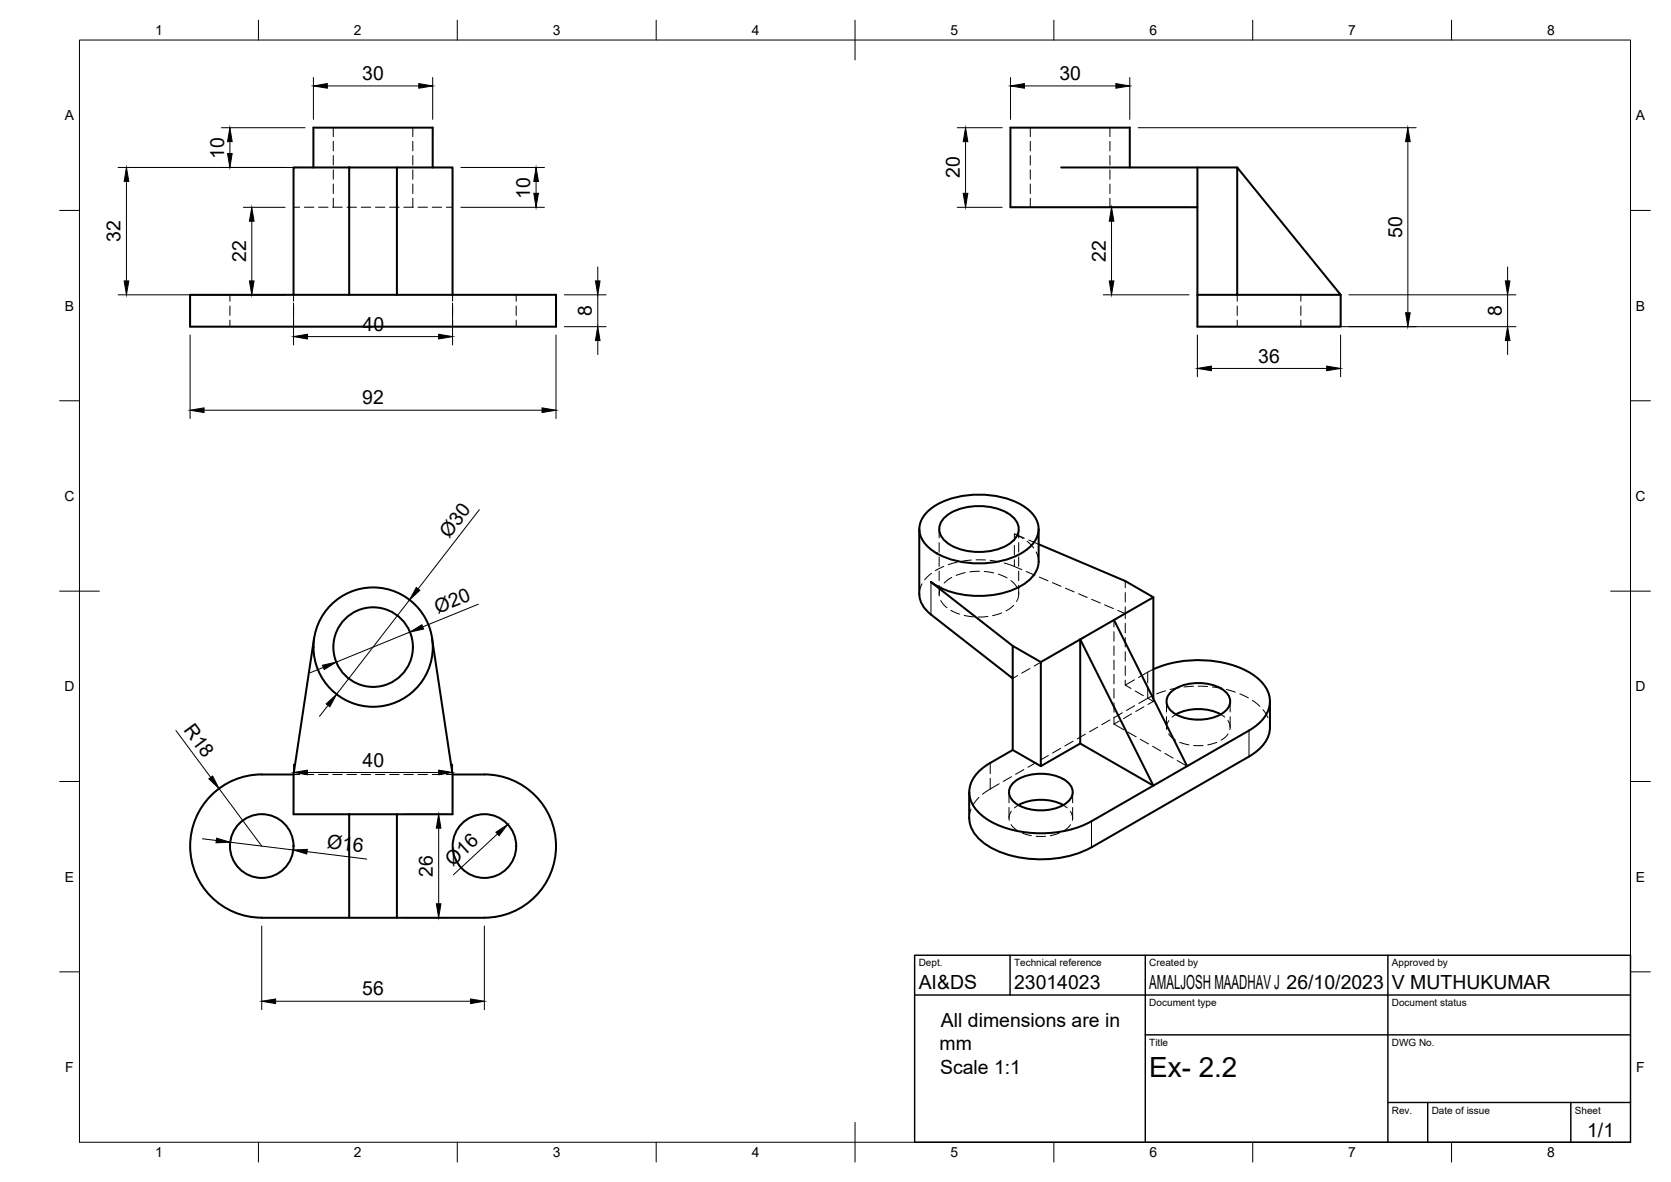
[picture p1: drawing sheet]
<svg xmlns="http://www.w3.org/2000/svg" width="420mm" height="297mm" viewBox="0 0 420 297" stroke-linecap="round" stroke-linejoin="round" font-family="sans-serif">
<!-- layer: Visible -->
<g fill="none" stroke="#000" stroke-width=".51">
<path d="M78.8 42.1v-10h30v10M87.8 42.1h12v32h-12zM87.8 42.1h-14v32M99.8 42.1h14v32M266.8 42.1h44.3M284.1 42.1v-10h-30v20h47v-10M301.1 52.1v30h36v-8M87.8 74.1h-40v8h92v-8h-40M301.1 74.1h36l-26-32v32M231.1 133l.1 16.3a6.7 6.7 0 0 0 2.9 5.1l20.5 16.1v-8.2M233.4 128.4a20.2 20.2 0 0 1 15.1-4 17.2 17.2 0 0 1 11.2 4.8 5.6 5.6 0 0 1-.8 8.3 20.2 20.2 0 0 1-15 4 17.2 17.2 0 0 1-11.3-4.9 5.6 5.6 0 0 1 .8-8.2zM237.3 130.2a14 14 0 0 1 12.6-2.6 8.4 8.4 0 0 1 6 4.1 4 4 0 0 1-1.7 4.7 15 15 0 0 1-16.1 0 3.9 3.9 0 0 1-.8-6.2z"/>
<path d="M261.2 133v8.1a7.8 7.8 0 0 1-4.9 6.4 23.4 23.4 0 0 1-21.3-.6l-.9-.7 20.5 16.1 7.1 4.1M261.2 136.8l21.7 9.2 7.1 4.1M280.1 155.8l9.9-5.7v25.5M79 160.4l-5.2 34.2v10h14M108.6 160.4l5.2 34.2v10h-14M254.6 170.5v18M271.6 160.7l8.5-4.9 18.4 36.7-8.5 4.9zM271.6 160.7v26.1l18.4 10.6-15.6 9a28.3 28.3 0 0 1-25.4 0 9.5 9.5 0 0 1-5.3-6.8 7.8 7.8 0 0 1 4-7l6.9-4.1 7.1 4 9.9-5.7M271.6 160.7l-9.9 5.7v26.1M290 168.2a28.2 28.2 0 0 1 24.7 1.1 8.6 8.6 0 0 1 4.6 7.2 8.9 8.9 0 0 1-5.3 7.1M294.2 174.2a11.3 11.3 0 0 1 10.9-2 5.2 5.2 0 0 1 4.2 4.1 4.5 4.5 0 0 1-3.2 3.7 12.4 12.4 0 0 1-11.3-1.1 3.1 3.1 0 0 1-.6-4.7zM295.7 179.5a12.6 12.6 0 0 1 11.3 0"/>
<path d="M319.3 176.3v6.5a9 9 0 0 1-5.3 7.3M73.8 194.6h-8a18 18 0 0 0-18 18 18 18 0 0 0 18 18h22M113.8 194.6h8a18 18 0 0 1 18 18 18 18 0 0 1-18 18h-22M243.7 199.1v6.5a8.6 8.6 0 0 0 4.5 6.8 27.9 27.9 0 0 0 26.2 .5M254.5 197a11.3 11.3 0 0 1 11-2 5.2 5.2 0 0 1 4.2 4 4.5 4.5 0 0 1-3.2 3.7 12.4 12.4 0 0 1-11.3-1 3.1 3.1 0 0 1-.7-4.7zM314 183.6l-15.5 8.9M314 190.1l-39.6 22.8M87.8 204.6h12v26h-12zM256.1 202.3a12.6 12.6 0 0 1 11.3 0"/>
<circle cx="93.8" cy="162.6" r="10"/>
<circle cx="93.8" cy="162.6" r="15"/>
<circle cx="65.8" cy="212.6" r="8"/>
<circle cx="121.8" cy="212.6" r="8"/>
</g>
<!-- layer: Hidden -->
<g fill="none" stroke="#000" stroke-width=".25">
<path d="M83.8 32.1v2.2M83.8 35.5v2.4M83.8 39.1v2.4M103.8 32.1v2.2M103.8 35.5v2.4M103.8 39.1v2.4M259.1 32.1v2.2M259.1 35.5v2.4M259.1 39.1v2.4M279.1 32.1v2.2M279.1 35.5v2.4M279.1 39.1v2.4"/>
<path d="M73.8 52.1h1.6M76.5 52.1h2.4M80.1 52.1h2.4M83.7 52.1h2.4M83.8 42.7v2.3M83.8 46.3v2.3M83.8 49.8v2.3M87.2 52.1h2.4M90.8 52.1h2.4M94.4 52.1h2.4M98 52.1h2.4M101.5 52.1h2.4"/>
<path d="M103.8 42.7v2.3M103.8 46.3v2.3M103.8 49.8v2.3M105.1 52.1h2.4M108.7 52.1h2.4M112.2 52.1h1.6M259.1 42.7v2.3M259.1 46.3v2.3M259.1 49.8v2.3M279.1 42.7v2.3M279.1 46.3v2.3M279.1 49.8v2.3"/>
<path d="M57.8 74.1v1.6M57.8 76.9v2.4M73.8 74.1v1.6M73.8 76.9v2.4M113.8 74.1v1.6M113.8 76.9v2.4M129.8 74.1v1.6M129.8 76.9v2.4M311.1 74.1v1.6M311.1 76.9v2.4M327.1 74.1v1.6M327.1 76.9v2.4"/>
<path d="M57.8 80.5v1.6M73.8 80.5v1.6M113.8 80.5v1.6M129.8 80.5v1.6M311.1 80.5v1.6M327.1 80.5v1.6M236.1 133v2.2M236.1 136.4v2.4M236.1 139.9v2.4M256.1 133v2.2M256.1 136.4v2.4M256.1 139.9v2.4"/>
<path d="M257.6 135.2l-2.5-1 2.2 1.1M258.3 136l1.6 1.7M258.7 135.7l2.5 1.1M260.5 138.7l.5 1.2 .2 1.2M231.8 146.7l-.5 1.3-.2 1.3M234.2 144.1l-1.7 1.6M236.1 143.5v2.4M236.1 147.1v2.2M236.5 150.9l.5 .8 1.1 1M236.7 147.5l-.5 1.1v1.2M237.3 142.3l-2.1 1.1M239.1 153.4l2.2 .9"/>
<path d="M239.3 145.1l-1.9 1.4M240.7 141.3l-2.3 .6M242.4 154.7l2.4 .3M242.7 143.9l-2.3 .7M244.2 140.7l-2.3 .3M245.4 140.7h2.4M246.3 143.6l-2.4 .1M247.5 143.6l2.4 .4M248.4 154.9l-2.4 .2M249 140.8l2.4 .4M251 144.3l2.2 .9M251.9 154l-2.3 .7"/>
<path d="M252.5 141.5l4.4 1.7M254.2 145.9l.9 .8 .7 1M254.9 152.1l-1.9 1.4M256.1 148.9l-.1 1.4-.4 .9M256.1 143.5v2.4M256.1 147.1v2.2M258 143.6l2.2 1M261.3 145l2.2 1M264.6 146.4l2.2 .9M267.9 147.8l2.2 .9M271.2 149.2l2.2 .9M274.4 159.1l-2 1.2"/>
<path d="M274.5 150.6l2.2 .9M277.6 157.3l-2.1 1.2M277.7 152l2.3 .9M280.1 155.8v1.8M280.1 158.8v2.3M280.6 155.5l-2 1.2M281.1 153.4l1.8 .8-1.2 .7M282.9 146v1.7M282.9 148.9v2.4M282.9 152.5v3M282.9 156.6v2.4M255.9 169.8l-1.3 .7"/>
<path d="M259 168l-2.1 1.2M262.1 166.2l-2.1 1.2M265.2 164.4l-2.1 1.2M268.3 162.6l-2.1 1.2M271.4 160.9l-2.1 1.1M280.1 162.3v2.4M280.1 165.9v2.4M280.1 169.5v2.4M280.1 173v2.4M280.1 176.6v2.4M282.2 179.1l-2.1 1.2M282.9 160.2v2.4"/>
<path d="M282.9 163.8v2.4M282.9 167.4v2.3M282.9 170.9v1.3M284.5 179.4l-2 1.2M285.2 170.8l-2.3 1.4 1.5 .8M285.3 177.4l-2.1 1.1M285.4 173.6l2.1 1.2M287.6 177.6l-2 1.2M288.5 175.4l1.5 .9-1.4 .7M289.7 174.9l-3.4 1.9M290 168.2l-3.7 2.1M290 175.6v.7"/>
<path d="M293.1 173.6l-2.3 .8M293.3 176.3v2.6M295.7 179.5l-1 .7M296.5 172.8l-2.3 .5M300.1 172.5l-2.4 .1M301.3 172.4l2.4 .1M304.8 172.6l2.4 .4M307 179.5l1 .7M308.4 173.3l2.2 .6M309.3 176.3v2.6M311.7 174.4l2.2 1M314.9 176l1.9 1.5"/>
<path d="M317.6 178.4l1.2 2M73.8 194.6h1.6M76.5 194.6h2.4M80.1 194.6h2.4M83.7 194.6h2.4M87.2 194.6h2.4M90.8 194.6h2.4M94.4 194.6h2.4M98 194.6h2.4M101.5 194.6h2.4M105.1 194.6h2.4M108.7 194.6h2.4"/>
<path d="M112.2 194.6h1.6M251.2 197l-4.2 2.6M253.7 199.1v2.6M254.3 195.2l-2 1.2M257.4 193.4l-2 1.2M260.5 191.6l-2 1.2M263.6 189.9l-2 1.1M266.7 188.1l-2.1 1.1M269.7 199.1v2.6M269.8 186.3l-2.1 1.2M272.9 184.5l-2.1 1.2M276 182.7l-2.1 1.2"/>
<path d="M279.1 180.9l-2.1 1.2M280.1 182l2.5 1.4M280.1 180.2v1.8M281.4 181.2l-1.3 .8M283.6 184l2.1 1.2M286.7 185.8l2.1 1.2M289.8 187.5l2.1 1.2M292.9 189.3l2.1 1.2M293.3 180.1v2.7M293.8 184.4l.7 .8 1.1 .8M293.9 181.1l-.5 .9v1.3M296 191.1l2.5 1.4"/>
<path d="M296.7 186.5l2.2 .7M300.1 187.4h2.4M306 186.5l-2.3 .7M308.8 181.1l.4 .9v1.4M308.8 184.4l-.6 .8-1.2 .8M309.3 180.1v2.7M319.2 181.5l.1 1.3M244.2 203.3l-.5 2.3M246.1 200.4l-1.4 1.9M253.7 202.9v2.7M254.2 207.2l.7 .8 1.1 .8M254.3 203.9l-.6 1.4 .1 .8"/>
<path d="M256.1 202.3l-1 .7M257 209.3l2.3 .7M260.5 210.1h2.4M266.4 209.3l-2.3 .7M267.3 202.3l1 .7M269.1 203.9l.6 1.4-.1 .8M269.2 207.2l-.7 .8-1.1 .8M269.7 202.9v2.7"/>
</g>
<!-- layer: Visible Narrow -->
<path d="M234.1 146.3v8.1M314 183.6v6.5M274.4 206.4v6.5" fill="none" stroke="#000" stroke-width=".25"/>
<!-- layer: Hidden Narrow -->
<path d="M255.1 134.2v1.7M255.1 137.1v2.4M255.1 140.7v1.7M288.6 168.9v2.7M288.6 172.8v2.7M249 191.7v2.7M249 195.6v2.7" fill="none" stroke="#000" stroke-width=".25"/>
<!-- layer: BORDER -->
<g fill="none" stroke="#000" stroke-width=".25">
<path d="M20 10.1h390v276.9h-390zM65 5.1v5M115 5.1v5M165 5.1v5M215 5.1v10M265 5.1v5M315 5.1v5M365 5.1v5M15 52.9h5M410 52.9h5M15 100.7h5M410 100.7h5"/>
<path d="M15 148.6h10M405 148.6h10M15 196.4h5M410 196.4h5M15 244.2h5M410 244.2h5M65 287v5M115 287v5M165 287v5M215 282.1v9.9M265 287v5M315 287v5"/>
<path d="M365 287v5"/>
</g>
<!-- layer: TITLEBLOCK -->
<path d="M230 240.1h180v46.9h-180zM230 250h180M254 240.1v9.9M288 240.1v46.9M349 240.1v46.9M288 260.1h122M349 277.1h61M359 277.1v9.9M395 277.1v9.9" fill="none" stroke="#000" stroke-width=".36"/>
<!-- layer: FD_Dimensions -->
<g fill="none" stroke="#000" stroke-width=".25">
<path d="M78.8 19.5v10.5M108.8 19.5v10.5M254.1 19.5v10.5M284.1 19.5v10.5M55.7 32.1h21M57.8 35.6v3M82.3 21.6h23M240.7 32.1h11.3M242.8 35.6v13M257.6 21.6h23M286.2 32.1h69.9M354 35.6v43"/>
<path d="M29.7 42.1h47M31.8 45.6v25M61.2 52.1h10.5M63.3 55.6v15M115.9 42.1h21M115.9 52.1h21M134.8 45.6v3M240.7 52.1h11.3M277.4 52.1h21.6M279.5 55.6v15M29.7 74.1h42M73.8 76.2v10.5"/>
<path d="M113.8 76.2v10.5M141.9 74.1h10.5M150.3 67.1v3.5M150.3 74.1v8M277.4 74.1h21.6M339.2 74.1h42M379.1 67.1v3.5M379.1 74.1v8M47.8 84.2v21M77.3 84.6h33M139.8 84.2v21M141.9 82.1h10.5"/>
<path d="M150.3 85.6v3.5M301.1 84.2v10.5M303.2 82.1h78M304.6 92.6h29M337.1 84.2v10.5M379.1 85.6v3.5M51.3 103.1h85M120.5 128.1l-15.4 19.9M103 150.8l-18.4 23.7M103.1 158.8l-18.6 7.6M120.3 151.8l-14 5.7M81.3 167.7l-3.2 1.3"/>
<path d="M82.5 177.3l-2.2 2.7M44.2 183.6l8.8 11.8M55.1 198.2l10.7 14.4M73.8 192v10.5M77.3 194.1h33M113.8 192v10.5M50.9 210.8l3.5 .4M57.9 211.7l15.8 1.9M77.2 214l15 1.9M101.9 204.6h10.5M110.3 208.1v19M125.1 209.6l-11.1 10.2"/>
<path d="M65.8 232.7v21M101.9 230.6h10.5M121.8 232.7v21M69.3 251.6h49"/>
</g>
<g fill="#000" stroke="#000" stroke-width=".25">
<path d="M57.8 32.1l.6 3.5h-1.2zM57.2 38.6h1.2l-.6 3.5zM78.8 21.6l3.5-.6v1.2zM105.3 21l3.5 .6-3.5 .6zM242.8 32.1l.6 3.5h-1.2zM254.1 21.6l3.5-.6v1.2zM280.6 21l3.5 .6-3.5 .6zM354 32.1l.6 3.5h-1.2zM31.8 42.1l.6 3.5h-1.2zM63.3 52.1l.6 3.5h-1.2zM134.8 42.1l.6 3.5h-1.2zM134.2 48.6h1.2l-.6 3.5z"/>
<path d="M242.2 48.6h1.2l-.6 3.5zM279.5 52.1l.6 3.5h-1.2zM31.2 70.6h1.2l-.6 3.5zM62.7 70.6h1.2l-.6 3.5zM149.7 70.6h1.2l-.6 3.5zM278.9 70.6h1.2l-.6 3.5zM353.4 78.6h1.2l-.6 3.5zM378.5 70.6h1.2l-.6 3.5zM73.8 84.6l3.5-.6v1.2zM110.3 84l3.5 .6-3.5 .6zM150.3 82.1l.6 3.5h-1.2zM301.1 92.6l3.5-.6v1.2z"/>
<path d="M333.6 92l3.5 .6-3.5 .6zM379.1 82.1l.6 3.5h-1.2zM47.8 103.1l3.5-.6v1.2zM136.3 102.5l3.5 .6-3.5 .6zM104.7 147.6l.9 .7-2.6 2.5zM103.1 158.8l3-1.8 .4 1.1zM81.1 167.2l3.4-.8-3 1.9zM82 176.9l2.6-2.4-1.7 3.1zM52.5 195.7l1-.7 1.6 3.2zM73.8 194.1l3.5-.6v1.2zM110.3 193.5l3.5 .6-3.5 .6zM54.5 210.6l3.4 1.1-3.6 .1z"/>
<path d="M73.7 213.6l3.6-.1-.2 1.1zM110.3 204.6l.6 3.5h-1.2zM124.7 209.1l3-1.9-2.2 2.8zM109.7 227.1h1.2l-.6 3.5zM65.8 251.6l3.5-.6v1.2zM118.3 251l3.5 .6-3.5 .6z"/>
</g>
<text font-size="7" x="289" y="270.6">Ex- 2.2</text>
<g font-size="4.9">
<text x="91.1" y="20.1">30</text>
<text x="266.4" y="20.1">30</text>
<text x="56.3" y="39.9" transform="rotate(-90 56.3 39.9)">10</text>
<text x="241.3" y="44.8" transform="rotate(-90 241.3 44.8)">20</text>
<text x="133.3" y="50" transform="rotate(-90 133.3 50)">10</text>
<text x="352.5" y="59.8" transform="rotate(-90 352.5 59.8)">50</text>
<text x="30.3" y="60.8" transform="rotate(-90 30.3 60.8)">32</text>
<text x="61.9" y="65.8" transform="rotate(-90 61.9 65.8)">22</text>
<text x="278.1" y="65.8" transform="rotate(-90 278.1 65.8)">22</text>
<text x="91.2" y="83.1">40</text>
<text x="148.8" y="79.4" transform="rotate(-90 148.8 79.4)">8</text>
<text x="377.6" y="79.4" transform="rotate(-90 377.6 79.4)">8</text>
<text x="316.4" y="91.1">36</text>
<text x="91.1" y="101.6">92</text>
<text x="112.9" y="135.4" transform="rotate(-52 112.9 135.4)">Ø30</text>
<text x="110.1" y="154.3" transform="rotate(-22 110.1 154.3)">Ø20</text>
<text x="46" y="183.5" transform="rotate(53 46 183.5)">R18</text>
<text x="91.2" y="192.7">40</text>
<text x="82.1" y="213.1" transform="rotate(7 82.1 213.1)">Ø16</text>
<text x="108.8" y="220.3" transform="rotate(-90 108.8 220.3)">26</text>
<text x="113.9" y="217.9" transform="rotate(-43 113.9 217.9)">Ø16</text>
<text x="91.1" y="250.2">56</text>
<text x="231" y="248.5">AI&amp;DS</text>
<text x="255" y="248.5">23014023</text>
<text x="289" y="248.5">AMALJOSH MAADHAV J 26/10/2023</text>
<text x="350" y="248.5">V MUTHUKUMAR</text>
<text x="236.3" y="263.9">mm</text>
<text x="236.6" y="258.1">All dimensions are in</text>
<text x="236.4" y="269.8">Scale 1:1</text>
<text x="399.1" y="285.7">1/1</text>
</g>
<g font-size="3.5">
<text x="39" y="8.8">1</text>
<text x="89" y="8.8">2</text>
<text x="139" y="8.8">3</text>
<text x="189" y="8.8">4</text>
<text x="239" y="8.8">5</text>
<text x="289" y="8.8">6</text>
<text x="339" y="8.8">7</text>
<text x="389" y="8.8">8</text>
<text x="16.3" y="30.2">A</text>
<text x="411.3" y="30.2">A</text>
<text x="16.3" y="78">B</text>
<text x="411.3" y="78">B</text>
<text x="16.2" y="125.9">C</text>
<text x="411.2" y="125.9">C</text>
<text x="16.2" y="173.7">D</text>
<text x="411.2" y="173.7">D</text>
<text x="16.3" y="221.6">E</text>
<text x="411.3" y="221.6">E</text>
<text x="16.4" y="269.4">F</text>
<text x="411.4" y="269.4">F</text>
<text x="39" y="290.8">1</text>
<text x="89" y="290.8">2</text>
<text x="139" y="290.8">3</text>
<text x="189" y="290.8">4</text>
<text x="239" y="290.8">5</text>
<text x="289" y="290.8">6</text>
<text x="339" y="290.8">7</text>
<text x="389" y="290.8">8</text>
</g>
<g font-size="2.5">
<text x="231" y="242.9">Dept.</text>
<text x="255" y="242.9">Technical reference</text>
<text x="289" y="242.9">Created by</text>
<text x="350" y="242.9">Approved by</text>
<text x="289" y="252.8">Document type</text>
<text x="350" y="252.8">Document status</text>
<text x="289" y="262.9">Title</text>
<text x="350" y="262.9">DWG No.</text>
<text x="350" y="279.9">Rev.</text>
<text x="360" y="279.9">Date of issue</text>
<text x="396" y="279.9">Sheet</text>
</g>
</svg>
